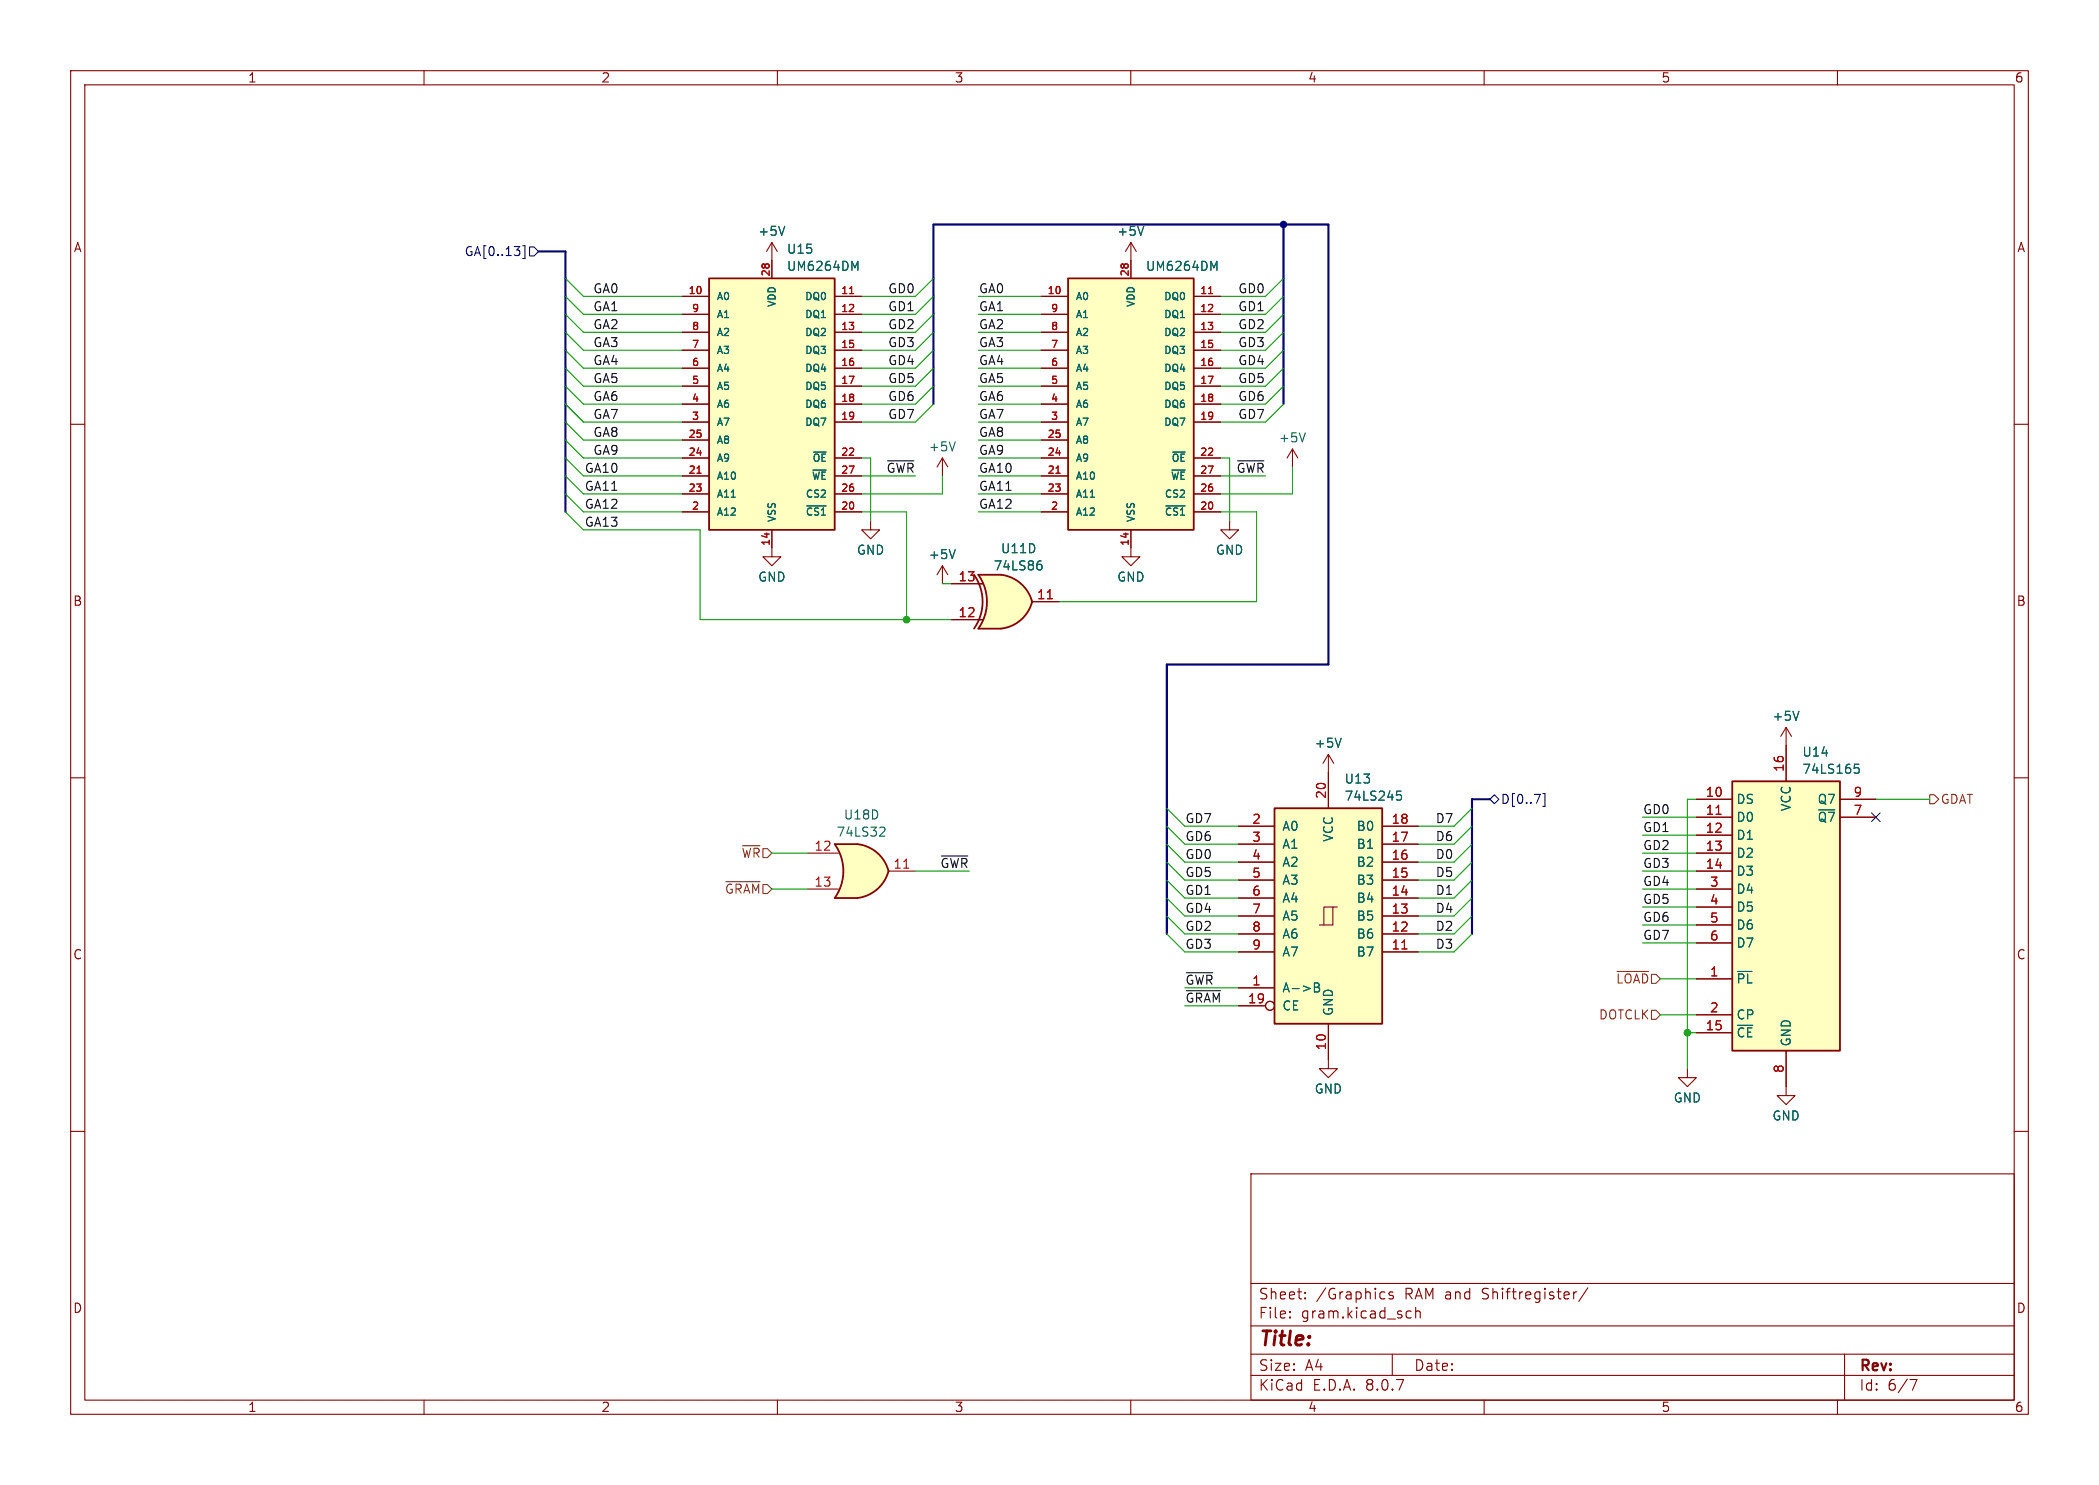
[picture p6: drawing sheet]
<svg xmlns="http://www.w3.org/2000/svg" width="297mm" height="210mm" viewBox="0 0 297 210" stroke-linecap="round" stroke-linejoin="round" font-family="sans-serif">
<g fill="none" stroke="#840000" stroke-width=".15">
<path d="M10 10h277v190h-277zM12 12h273v186h-273zM60 10v2M110 10v2M160 10v2M210 10v2M260 10v2M10 60h2M174 73.7v1.2h1.3l-1.3 1.3-1.3-1.3h1.3M285 60h2M10 110h2M285 110h2"/>
<path d="M10 160h2M177 166h108v32h-108zM285 160h2M60 198v2M110 198v2M160 198v2M177 194.5h108M177 191.5h108M177 187.5h108M177 181.5h108M182.5 186.3h.1l-.1 .1M182.5 186.3v.1"/>
<path d="M182.5 185.5v.1M182.5 185.5h.1l-.1 .1M184.7 183.6v.1M184.7 183.6h-.1l.1 .1M184.7 182.8v.1M184.7 182.8h-.1l.1 .1M195.8 182.7l.2 .1M196 183.6l-.2 .1M197 191.5v3M197.1 182.8l-.4-.1-.2 .2 .1 .2 .5 .2 .1 .1-.1 .2-.1 .1-.5-.1M199.2 185.4l.5 .1M199.7 186.3l-.5 .1"/>
<path d="M200.3 185.5a.37 .37 0 0 1 .7 .1v.8M200.3 184.9v1.5M210 198v2M222.7 182.7v1M223.1 182.7l-.3 .1-.1 .2M224.7 182.1l-1.3 2M260 198v2M261 191.5v6.5M270.2 195.1h1l-.6 1.5"/>
</g>
<path d="M180.3 114.3h15.3v30.5h-15.3z" fill="#ffffc2"/>
<g fill="none" stroke="#840000" stroke-width=".15">
<path d="M175.3 119.4h5M175.3 116.8h5M188 109.2v5.1M195.6 119.4h5.1M195.6 116.8h5.1M175.3 139.7h5M175.3 134.6h5M175.3 132.1h5M175.3 129.5h5M175.3 127h5M175.3 124.5h5M175.3 121.9h5"/>
<path d="M188.6 128.3h-1.3v2.5M189.2 128.3h-.6v2.5h-1.9M195.6 134.6h5.1M195.6 132.1h5.1M195.6 129.5h5.1M195.6 127h5.1M195.6 124.5h5.1M195.6 121.9h5.1M175.3 142.2h3.8M188 144.8v6.3h1.2l-1.2 1.3-1.3-1.3h1.3M238.8 151.1v1.3h1.2l-1.2 1.3-1.3-1.3h1.3M252.7 153.7v1.2h1.3l-1.3 1.3-1.2-1.3h1.2"/>
<circle cx="179.7" cy="142.2" r=".63"/>
</g>
<path d="M180.3 114.3h15.3v30.5h-15.3z" fill="none" stroke="#840000" stroke-width=".25"/>
<path d="M197.6 111.9h.6M197.8 112.4h.3l.2 .2v.3l-.1 .2-.4 .1M186 139h.4l.2 .1 .1 .3-.3 .2a.34 .34 0 0 1 .3 .3 .34 .34 0 0 1-.2 .4h-.5zM186 139.6h.4" fill="none" stroke="#006464" stroke-width=".15"/>
<path d="M198.4 134.2h.7" fill="none" stroke="#a90000" stroke-width=".15"/>
<path d="M245.1 110.5h15.2v38.1h-15.2z" fill="#ffffc2"/>
<path d="M245.1 110.5h15.2v38.1h-15.2z" fill="none" stroke="#840000" stroke-width=".25"/>
<g fill="none" stroke="#840000" stroke-width=".15">
<path d="M240 113h5.1M240 115.6h5.1M240 118.1h5.1M252.7 105.4v5.1M260.3 113h5.1M260.3 115.6h5.1M240 138.4h5.1M240 120.7h5.1M240 123.2h5.1M240 125.7h5.1M240 128.3h5.1M240 130.8h5.1"/>
<path d="M240 133.4h5.1M240 146.1h5.1M240 143.5h5.1M252.7 148.6v5.1"/>
</g>
<path d="M262.4 108.1h.6M262.5 108.6h.3l.3 .2v.3l-.1 .2h-.5M245.8 137.4h2.1" fill="none" stroke="#006464" stroke-width=".15"/>
<path d="M242.8 115.2h.7" fill="none" stroke="#a90000" stroke-width=".15"/>
<path d="M120.7 121.8l5 1.4a5.2 5.2 0 0 1-4.4 3.8z" fill="#ffffc2" stroke="#ffffc2" stroke-width=".14"/>
<path d="M118.1 119.4h3.2M118.1 127h3.2" fill="none" stroke="#ffffc2" stroke-width=".14"/>
<path d="M118.1 119.4h3.2v7.6h-3.2a6.7 6.7 0 0 0 0-7.6z" fill="#ffffc2"/>
<path d="M121.3 119.4a5.1 5.1 0 0 1 4.4 3.8l-4.9 1.3z" fill="#ffffc2" stroke="#ffffc2" stroke-width=".14"/>
<path d="M118.1 119.4h3.2a5.1 5.1 0 0 1 4.4 3.8 5.2 5.2 0 0 1-4.4 3.8h-3.2a6.6 6.6 0 0 0 0-7.6z" fill="none" stroke="#840000" stroke-width=".25"/>
<path d="M109.2 77.5v1.2h1.3l-1.3 1.3-1.3-1.3h1.3M123.2 73.7v1.2h1.3l-1.3 1.3-1.3-1.3h1.3M133.3 64.8l-.7 1.2M133.3 64.8v2.5M133.3 64.8l.8 1.2M252.7 102.9l-.7 1.2M252.7 102.9v2.5M252.7 102.9l.8 1.2M114.3 120.7h4.3M114.3 125.7h4.3M125.7 123.2h3.8" fill="none" stroke="#840000" stroke-width=".15"/>
<path d="M127.9 122.8h.7" fill="none" stroke="#a90000" stroke-width=".15"/>
<path d="M135.2 62.5l-.5 1.3M124.7 117h.4l.1 .3v.2l-.8 .7h.8M254.5 100.6l-.4 1.3" fill="none" stroke="#006464" stroke-width=".15"/>
<path d="M100.3 39.4h17.8v35.5h-17.8z" fill="#ffffc2"/>
<path d="M100.3 39.4h17.8v35.5h-17.8z" fill="none" stroke="#840000" stroke-width=".25"/>
<g fill="none" stroke="#840000" stroke-width=".15">
<path d="M109.2 34.3v5.1M109.2 34.3l-.7 1.3M109.2 34.3l.8 1.3M96.5 41.9h3.8M96.5 44.5h3.8M96.5 47h3.8M96.5 49.5h3.8M96.5 52.1h3.8M96.5 54.6h3.8M96.5 57.2h3.8M96.5 59.7h3.8M118.1 41.9h3.8"/>
<path d="M118.1 44.5h3.8M118.1 47h3.8M118.1 49.5h3.8M118.1 52.1h3.8M118.1 54.6h3.8M118.1 57.2h3.8M118.1 59.7h3.8M96.5 72.4h3.8M96.5 67.3h3.8M96.5 64.8h3.8M96.5 69.9h3.8M96.5 62.2h3.8"/>
<path d="M109.2 74.9v2.6M118.1 72.4h3.8M118.1 67.3h3.8M118.1 64.8h3.8M118.1 69.9h3.8M133.3 80l-.7 1.3M133.3 80v2.6M133.3 80l.8 1.3M188 106.7l-.8 1.3M188 106.7v2.5M188 106.7l.7 1.3"/>
</g>
<path d="M120.2 41.5h.6M98.6 66.9h.6" fill="none" stroke="#a90000" stroke-width=".15"/>
<path d="M111 32l-.4 1.3M121 37.9l.4-.9v1.2M114.1 71.6h2.8M115 66.5h1.9M115.1 63.9h1.8M135.2 77.7l-.5 1.3M189.8 104.4l-.4 1.3" fill="none" stroke="#006464" stroke-width=".15"/>
<path d="M141.6 81.3a5.2 5.2 0 0 1 4.4 3.8l-5 1.3z" fill="#ffffc2" stroke="#ffffc2" stroke-width=".14"/>
<path d="M138.4 81.3h3.2M138.4 88.9h3.2" fill="none" stroke="#ffffc2" stroke-width=".14"/>
<path d="M138.4 81.3h3.2v7.6h-3.2a6.6 6.6 0 0 0 0-7.6z" fill="#ffffc2"/>
<path d="M141.1 83.8l4.9 1.3a5.1 5.1 0 0 1-4.4 3.8z" fill="#ffffc2" stroke="#ffffc2" stroke-width=".14"/>
<path d="M137.8 81.3a6.6 6.6 0 0 1 0 7.6M141.6 81.3h-3.2a6.6 6.6 0 0 1 0 7.6h3.2M141.6 81.3a5.2 5.2 0 0 1 4.4 3.8 5.1 5.1 0 0 1-4.4 3.8" fill="none" stroke="#840000" stroke-width=".25"/>
<path d="M160 34.3l-.7 1.3M160 34.3v2.5M160 34.3l.8 1.3M182.9 63.5l-.8 1.3M182.9 63.5v2.5M182.9 63.5l.7 1.3M134.6 82.6h4.5M134.6 87.6h4.5M146 85.1h3.9" fill="none" stroke="#840000" stroke-width=".15"/>
<path d="M148.2 84.7h.7" fill="none" stroke="#a90000" stroke-width=".15"/>
<path d="M161.8 32l-.4 1.3M147 79.8h.2l.2 .2v.5l-.4 .1M147.1 79.3h.2M184.7 61.2l-.4 1.3" fill="none" stroke="#006464" stroke-width=".15"/>
<path d="M151.1 39.4h17.8v35.5h-17.8z" fill="#ffffc2"/>
<path d="M151.1 39.4h17.8v35.5h-17.8z" fill="none" stroke="#840000" stroke-width=".25"/>
<g fill="none" stroke="#840000" stroke-width=".15">
<path d="M109.2 36.8v2.6M160 36.8v2.6M96.5 41.9h3.8M96.5 44.5h3.8M96.5 47h3.8M96.5 49.5h3.8M96.5 52.1h3.8M96.5 54.6h3.8M96.5 57.2h3.8M96.5 59.7h3.8M118.1 41.9h3.8M118.1 44.5h3.8"/>
<path d="M118.1 47h3.8M118.1 49.5h3.8M118.1 52.1h3.8M118.1 54.6h3.8M118.1 57.2h3.8M118.1 59.7h3.8M147.3 41.9h3.8M147.3 44.5h3.8M147.3 47h3.8M147.3 49.5h3.8M147.3 52.1h3.8M147.3 54.6h3.8"/>
<path d="M147.3 57.2h3.8M147.3 59.7h3.8M168.9 41.9h3.8M168.9 44.5h3.8M168.9 47h3.8M168.9 49.5h3.8M168.9 52.1h3.8M168.9 54.6h3.8M168.9 57.2h3.8M168.9 59.7h3.8M96.5 72.4h3.8M96.5 67.3h3.8"/>
<path d="M96.5 64.8h3.8M96.5 69.9h3.8M96.5 62.2h3.8M109.2 74.9v2.6M118.1 72.4h3.8M118.1 67.3h3.8M118.1 64.8h3.8M118.1 69.9h3.8M147.3 72.4h3.8M147.3 67.3h3.8M147.3 64.8h3.8M147.3 69.9h3.8"/>
<path d="M147.3 62.2h3.8M160 74.9v3.8h1.3l-1.3 1.3-1.3-1.3h1.3M168.9 72.4h3.8M168.9 67.3h3.8M168.9 64.8h3.8M168.9 69.9h3.8M134.6 87.6h4.5M134.6 82.6h4.5M146 85.1h3.9M175.3 119.4h5M175.3 116.8h5M188 109.2v5.1"/>
<path d="M195.6 119.4h5.1M195.6 116.8h5.1M240 113h5.1M240 115.6h5.1M240 118.1h5.1M252.7 105.4v5.1M260.3 113h5.1M260.3 115.6h5.1M175.3 139.7h5M175.3 134.6h5M175.3 132.1h5M175.3 129.5h5"/>
<path d="M175.3 127h5M175.3 124.5h5M175.3 121.9h5M195.6 134.6h5.1M195.6 132.1h5.1M195.6 129.5h5.1M195.6 127h5.1M195.6 124.5h5.1M195.6 121.9h5.1M240 138.4h5.1M240 120.7h5.1M240 123.2h5.1"/>
<path d="M240 125.7h5.1M240 128.3h5.1M240 130.8h5.1M240 133.4h5.1M175.3 142.2h3.8M188 144.8v5.1M240 146.1h5.1M240 143.5h5.1M252.7 148.6v5.1"/>
<circle cx="179.7" cy="142.2" r=".63"/>
</g>
<path d="M120.2 41.5h.6M171 41.5h.6M98.6 66.9h.6M149.4 66.9h.6M148.2 84.7h.7M242.8 115.2h.7M198.4 134.2h.7" fill="none" stroke="#a90000" stroke-width=".15"/>
<g fill="none" stroke="#006464" stroke-width=".15">
<path d="M111 32l-.4 1.3M121 37.9l.4-.9v1.2M161.8 32l-.4 1.3M171.8 37.9l.4-.9v1.2M114.1 71.6h2.8M115 66.5h1.9M115.1 63.9h1.8M135.2 77.7l-.5 1.3M147 79.8h.2l.2 .2v.5l-.4 .1M147.1 79.3h.2M164.9 71.6h2.8M165.8 66.5h1.9"/>
<path d="M165.9 63.9h1.8M189.8 104.4l-.4 1.3M197.6 111.9h.6M197.8 112.4h.3l.2 .2v.3l-.1 .2-.4 .1M254.5 100.6l-.4 1.3M262.4 108.1h.6M262.5 108.6h.3l.3 .2v.3l-.1 .2h-.5M186 139h.4l.2 .1 .1 .3-.3 .2a.34 .34 0 0 1 .3 .3 .34 .34 0 0 1-.2 .4h-.5zM186 139.6h.4M245.8 137.4h2.1"/>
</g>
<path d="M105.1 119.6h2.4M273 112.4h.7l.6 .6-.6 .7h-.7zM102.7 124.7h4.8M228.8 137.4h4.5M233.7 142.9h.6l.6 .6-.6 .6h-.6z" fill="none" stroke="#725600" stroke-width=".15"/>
<path d="M74 34.7h.3v1.9h-.3M74.9 34.9h.7l.6 .7-.6 .6h-.7zM210.8 113l.7-.6 .6 .6-.6 .7zM218.3 112.2h.3v1.8h-.3M264.8 115l1.2 1.2M266 115l-1.2 1.2" fill="none" stroke="#000084" stroke-width=".15"/>
<path d="M125.6 65.2h3.7M175.1 65.2h3.7M133.2 121.1h3.7M167.9 137.6h3.7M167.9 140.1h4.8" fill="none" stroke="#0f0f0f" stroke-width=".15"/>
<path d="M76.2 35.6h3.8v36.8M181.6 31.8v25.4M132.1 57.2v-25.4h55.9v62.2h-22.9v38.1M210.8 113h-2.5v19.1" fill="none" stroke="#000084" stroke-width=".3"/>
<g fill="none" stroke="#009600" stroke-width=".15">
<path d="M80 39.4l2.5 2.5h14M132.1 39.4l-2.6 2.5h-7.6M181.6 39.4l-2.5 2.5h-6.4M80 44.5l2.5 2.5h14M80 47l2.5 2.5h14M80 41.9l2.5 2.6h14M80 49.5l2.5 2.6h14M80 57.2l2.5 2.5h14M80 59.7l2.5 2.5h14M80 52.1l2.5 2.5h14M80 54.6l2.5 2.6h14M132.1 44.5l-2.6 2.5h-7.6"/>
<path d="M132.1 47l-2.6 2.5h-7.6M132.1 41.9l-2.6 2.6h-7.6M132.1 49.5l-2.6 2.6h-7.6M132.1 57.2l-2.6 2.5h-7.6M132.1 52.1l-2.6 2.5h-7.6M132.1 54.6l-2.6 2.6h-7.6M138.4 47h8.9M138.4 49.5h8.9M138.4 41.9h8.9M138.4 44.5h8.9M138.4 52.1h8.9M138.4 59.7h8.9"/>
<path d="M138.4 54.6h8.9M138.4 57.2h8.9M181.6 44.5l-2.5 2.5h-6.4M181.6 47l-2.5 2.5h-6.4M181.6 41.9l-2.5 2.6h-6.4M181.6 49.5l-2.5 2.6h-6.4M181.6 57.2l-2.5 2.5h-6.4M181.6 52.1l-2.5 2.5h-6.4M181.6 54.6l-2.5 2.6h-6.4M80 72.4l2.5 2.5h16.6v12.7h35.5M80 64.8l2.5 2.5h14M80 67.3l2.5 2.6h14"/>
<path d="M80 69.9l2.5 2.5h14M80 62.2l2.5 2.6h14M121.9 72.4h6.4v15.2M121.9 67.3h7.6M121.9 64.8h1.3v8.9M133.3 67.3v2.6h-11.4M138.4 67.3h8.9M138.4 69.9h8.9M138.4 72.4h8.9M138.4 64.8h8.9M138.4 62.2h8.9M172.7 72.4h5.1v12.7h-27.9"/>
<path d="M172.7 67.3h6.4M172.7 64.8h1.3v8.9M182.9 66v3.9h-10.2M133.3 82.6h1.3M165.1 119.4l2.5 2.5h7.7M165.1 114.3l2.5 2.5h7.7M165.1 116.8l2.5 2.6h7.7M208.3 119.4l-2.6 2.5h-5M208.3 114.3l-2.6 2.5h-5M208.3 116.8l-2.6 2.6h-5M232.4 118.1h7.6M232.4 115.6h7.6"/>
<path d="M240 113h-1.2v38.1M265.4 113h7.6M109.2 120.7h5.1M109.2 125.7h5.1M129.5 123.2h7.7M165.1 127l2.5 2.5h7.7M165.1 124.5l2.5 2.5h7.7M165.1 132.1l2.5 2.5h7.7M165.1 129.5l2.5 2.6h7.7M165.1 121.9l2.5 2.6h7.7M167.6 139.7h7.7M208.3 127l-2.6 2.5h-5"/>
<path d="M208.3 124.5l-2.6 2.5h-5M208.3 132.1l-2.6 2.5h-5M208.3 129.5l-2.6 2.6h-5M208.3 121.9l-2.6 2.6h-5M232.4 120.7h7.6M232.4 128.3h7.6M232.4 125.7h7.6M232.4 130.8h7.6M232.4 133.4h7.6M232.4 123.2h7.6M234.9 138.4h5.1M167.6 142.2h7.7"/>
<path d="M234.9 143.5h5.1M238.8 146.1h1.2"/>
</g>
<g fill="#009600" stroke="#009600" stroke-width=".15">
<circle cx="238.8" cy="146.1" r=".46"/>
<circle cx="128.3" cy="87.6" r=".46"/>
</g>
<circle cx="181.6" cy="31.8" r=".46" fill="#000084" stroke="#000084" stroke-width=".15"/>
<text font-size="2.8" fill="#840000" x="178" y="190.9">Title:</text>
<g font-size="2.1" fill="#840000">
<text x="178" y="184">Sheet:</text>
<text x="186.2" y="184">/Graphics</text>
<text x="198.8" y="184">RAM and</text>
<text x="210" y="184">Shiftregister/</text>
<text x="178" y="186.7">File:</text>
<text x="184.1" y="186.7">gram.kicad_sch</text>
<text x="178" y="196.9">KiCad</text>
<text x="178" y="194.1">Size:</text>
<text x="184.7" y="194.1">A4</text>
<text x="185.7" y="196.9">E.D.A.</text>
<text x="193.3" y="196.9">8.0.7</text>
<text x="200" y="194.1">Date:</text>
<text x="263" y="194.3">Rev:</text>
<text x="263" y="196.9">Id:</text>
<text x="267.1" y="196.9">6/7</text>
</g>
<g font-size="1.8" fill="#840000">
<text x="35" y="11.9">1</text>
<text x="85" y="11.9">2</text>
<text x="135" y="11.9">3</text>
<text x="185" y="11.9">4</text>
<text x="235" y="11.9">5</text>
<text x="285" y="11.9">6</text>
<text x="10.3" y="35.9">A</text>
<text x="285.3" y="35.9">A</text>
<text x="10.3" y="85.9">B</text>
<text x="285.3" y="85.9">B</text>
<text x="10.3" y="135.9">C</text>
<text x="285.3" y="135.9">C</text>
<text x="10.3" y="185.9">D</text>
<text x="285.3" y="185.9">D</text>
<text x="35" y="199.9">1</text>
<text x="85" y="199.9">2</text>
<text x="135" y="199.9">3</text>
<text x="185" y="199.9">4</text>
<text x="235" y="199.9">5</text>
<text x="285" y="199.9">6</text>
</g>
<g font-size="1.8" fill="#006464">
<text x="107.2" y="33.6">+5V</text>
<text x="158" y="33.6">+5V</text>
<text x="111.2" y="36.1">U15</text>
<text x="111.2" y="38.5">UM6264DM</text>
<text x="162" y="38.5">UM6264DM</text>
<text x="131.3" y="64">+5V</text>
<text x="180.8" y="62.8">+5V</text>
<text x="107.2" y="82.5">GND</text>
<text x="121.2" y="78.7">GND</text>
<text x="131.3" y="79.3">+5V</text>
<text x="140.5" y="80.9">74LS86</text>
<text x="141.5" y="78.4">U11D</text>
<text x="158" y="82.5">GND</text>
<text x="172" y="78.7">GND</text>
<text x="185.9" y="106">+5V</text>
<text x="250.7" y="102.1">+5V</text>
<text x="254.9" y="107.2">U14</text>
<text x="190.2" y="111">U13</text>
<text x="190.2" y="113.4">74LS245</text>
<text x="245.6" y="113.9">DS</text>
<text x="254.9" y="109.6">74LS165</text>
<text x="257.1" y="113.9">Q7</text>
<text x="118.3" y="118.5">74LS32</text>
<text x="119.3" y="116.1">U18D</text>
<text x="181.4" y="117.7">A0</text>
<text x="188.8" y="119.1" transform="rotate(-90 188.8 119.1)">VCC</text>
<text x="191.9" y="117.7">B0</text>
<text x="245.6" y="116.4">D0</text>
<text x="245.6" y="119">D1</text>
<text x="253.6" y="114.8" transform="rotate(-90 253.6 114.8)">VCC</text>
<text x="257.1" y="116.4">~{Q7}</text>
<text x="181.4" y="120.2">A1</text>
<text x="181.4" y="122.8">A2</text>
<text x="181.4" y="125.3">A3</text>
<text x="191.9" y="125.3">B3</text>
<text x="191.9" y="122.8">B2</text>
<text x="191.9" y="120.2">B1</text>
<text x="245.6" y="121.5">D2</text>
<text x="245.6" y="124.1">D3</text>
<text x="181.4" y="127.9">A4</text>
<text x="181.4" y="130.4">A5</text>
<text x="191.9" y="130.4">B5</text>
<text x="191.9" y="127.9">B4</text>
<text x="245.6" y="126.6">D4</text>
<text x="245.6" y="129.1">D5</text>
<text x="245.6" y="131.7">D6</text>
<text x="181.4" y="132.9">A6</text>
<text x="181.4" y="135.5">A7</text>
<text x="191.9" y="135.5">B7</text>
<text x="191.9" y="132.9">B6</text>
<text x="245.6" y="134.2">D7</text>
<text x="181.4" y="140.6">A-&gt;B</text>
<text x="181.4" y="143.1">CE</text>
<text x="188.8" y="143.8" transform="rotate(-90 188.8 143.8)">GND</text>
<text x="245.6" y="139.3">~{PL}</text>
<text x="245.6" y="146.9">~{CE}</text>
<text x="245.6" y="144.4">CP</text>
<text x="253.6" y="148.1" transform="rotate(-90 253.6 148.1)">GND</text>
<text x="185.9" y="154.9">GND</text>
<text x="236.7" y="156.1">GND</text>
<text x="250.7" y="158.7">GND</text>
</g>
<g font-size="1.8" fill="#000084">
<text x="65.6" y="36.4">GA[0..13]</text>
<text x="212.3" y="113.9">D[0..7]</text>
</g>
<g font-size="1.8" fill="#0f0f0f">
<text x="83.9" y="41.6">GA0</text>
<text x="125.6" y="41.6">GD0</text>
<text x="138.4" y="41.6">GA0</text>
<text x="175.1" y="41.6">GD0</text>
<text x="83.9" y="46.6">GA2</text>
<text x="83.9" y="44.1">GA1</text>
<text x="125.6" y="44.1">GD1</text>
<text x="125.6" y="46.6">GD2</text>
<text x="138.4" y="44.1">GA1</text>
<text x="138.4" y="46.6">GA2</text>
<text x="175.1" y="44.1">GD1</text>
<text x="175.1" y="46.6">GD2</text>
<text x="83.9" y="49.2">GA3</text>
<text x="83.9" y="51.7">GA4</text>
<text x="125.6" y="51.7">GD4</text>
<text x="125.6" y="49.2">GD3</text>
<text x="138.4" y="51.7">GA4</text>
<text x="138.4" y="49.2">GA3</text>
<text x="175.1" y="49.2">GD3</text>
<text x="175.1" y="51.7">GD4</text>
<text x="83.9" y="59.3">GA7</text>
<text x="83.9" y="56.8">GA6</text>
<text x="83.9" y="54.3">GA5</text>
<text x="125.6" y="59.3">GD7</text>
<text x="125.6" y="56.8">GD6</text>
<text x="125.6" y="54.3">GD5</text>
<text x="138.4" y="54.3">GA5</text>
<text x="138.4" y="56.8">GA6</text>
<text x="138.4" y="59.3">GA7</text>
<text x="175.1" y="59.3">GD7</text>
<text x="175.1" y="56.8">GD6</text>
<text x="175.1" y="54.3">GD5</text>
<text x="83.9" y="61.9">GA8</text>
<text x="83.9" y="64.4">GA9</text>
<text x="138.4" y="64.4">GA9</text>
<text x="138.4" y="61.9">GA8</text>
<text x="82.6" y="69.5">GA11</text>
<text x="82.6" y="67">GA10</text>
<text x="125.3" y="67">~{GWR}</text>
<text x="138.4" y="67">GA10</text>
<text x="138.4" y="69.5">GA11</text>
<text x="174.9" y="67">~{GWR}</text>
<text x="82.6" y="72">GA12</text>
<text x="82.6" y="74.6">GA13</text>
<text x="138.4" y="72">GA12</text>
<text x="167.6" y="116.5">GD7</text>
<text x="167.6" y="119">GD6</text>
<text x="203.1" y="119">D6</text>
<text x="203.1" y="116.5">D7</text>
<text x="232.4" y="115.2">GD0</text>
<text x="232.4" y="117.8">GD1</text>
<text x="133" y="122.8">~{GWR}</text>
<text x="167.6" y="121.6">GD0</text>
<text x="167.6" y="124.1">GD5</text>
<text x="203.1" y="121.6">D0</text>
<text x="203.1" y="124.1">D5</text>
<text x="232.4" y="122.8">GD3</text>
<text x="232.4" y="125.4">GD4</text>
<text x="232.4" y="120.3">GD2</text>
<text x="167.6" y="126.7">GD1</text>
<text x="167.6" y="129.2">GD4</text>
<text x="167.6" y="131.7">GD2</text>
<text x="203.1" y="126.7">D1</text>
<text x="203.1" y="131.7">D2</text>
<text x="203.1" y="129.2">D4</text>
<text x="232.4" y="130.5">GD6</text>
<text x="232.4" y="127.9">GD5</text>
<text x="167.6" y="134.3">GD3</text>
<text x="203.1" y="134.3">D3</text>
<text x="232.4" y="133">GD7</text>
<text x="167.6" y="141.9">~{GRAM}</text>
<text x="167.6" y="139.4">~{GWR}</text>
</g>
<g font-size="1.8" fill="#a90000">
<text x="135.5" y="82.3">13</text>
<text x="135.5" y="87.4">12</text>
<text x="146.6" y="84.8">11</text>
<text x="187.7" y="113.1" transform="rotate(-90 187.7 113.1)">20</text>
<text x="241.3" y="112.8">10</text>
<text x="252.5" y="109.3" transform="rotate(-90 252.5 109.3)">16</text>
<text x="262.2" y="112.8">9</text>
<text x="177.1" y="116.6">2</text>
<text x="177.1" y="119.1">3</text>
<text x="196.8" y="119.1">17</text>
<text x="196.8" y="116.6">18</text>
<text x="241.3" y="115.3">11</text>
<text x="241.3" y="117.9">12</text>
<text x="262.2" y="115.3">7</text>
<text x="115.1" y="120.4">12</text>
<text x="115.1" y="125.5">13</text>
<text x="126.3" y="122.9">11</text>
<text x="177.1" y="121.7">4</text>
<text x="177.1" y="124.2">5</text>
<text x="196.8" y="124.2">15</text>
<text x="196.8" y="121.7">16</text>
<text x="241.3" y="120.4">13</text>
<text x="241.3" y="122.9">14</text>
<text x="241.9" y="125.5">3</text>
<text x="177.1" y="126.7">6</text>
<text x="177.1" y="129.3">7</text>
<text x="177.1" y="131.8">8</text>
<text x="196.8" y="131.8">12</text>
<text x="196.8" y="129.3">13</text>
<text x="196.8" y="126.7">14</text>
<text x="241.9" y="128">4</text>
<text x="241.9" y="130.6">5</text>
<text x="177.1" y="134.4">9</text>
<text x="196.8" y="134.4">11</text>
<text x="241.9" y="133.1">6</text>
<text x="176.5" y="142">19</text>
<text x="177.1" y="139.4">1</text>
<text x="241.9" y="138.2">1</text>
<text x="241.9" y="143.3">2</text>
<text x="187.7" y="148.6" transform="rotate(-90 187.7 148.6)">10</text>
<text x="241.3" y="145.8">15</text>
<text x="252.5" y="151.8" transform="rotate(-90 252.5 151.8)">8</text>
</g>
<g font-size="1.8" fill="#725600">
<text x="274.5" y="113.9">GDAT</text>
<text x="104.8" y="121.5">~{WR}</text>
<text x="102.5" y="126.6">~{GRAM}</text>
<text x="228.6" y="139.3">~{LOAD}</text>
<text x="226.2" y="144.4">DOTCLK</text>
</g>
<g font-size="1.4" fill="#a90000">
<text x="97.3" y="41.7">10</text>
<text x="109" y="39.2" transform="rotate(-90 109 39.2)">28</text>
<text x="118.9" y="41.7">11</text>
<text x="148.1" y="41.7">10</text>
<text x="159.8" y="39.2" transform="rotate(-90 159.8 39.2)">28</text>
<text x="169.7" y="41.7">11</text>
<text x="97.8" y="46.7">8</text>
<text x="97.8" y="44.2">9</text>
<text x="118.9" y="44.2">12</text>
<text x="118.9" y="46.7">13</text>
<text x="148.6" y="46.7">8</text>
<text x="148.6" y="44.2">9</text>
<text x="169.7" y="44.2">12</text>
<text x="169.7" y="46.7">13</text>
<text x="97.8" y="51.8">6</text>
<text x="97.8" y="49.3">7</text>
<text x="118.9" y="49.3">15</text>
<text x="118.9" y="51.8">16</text>
<text x="148.6" y="51.8">6</text>
<text x="148.6" y="49.3">7</text>
<text x="169.7" y="49.3">15</text>
<text x="169.7" y="51.8">16</text>
<text x="97.8" y="59.4">3</text>
<text x="97.8" y="56.9">4</text>
<text x="97.8" y="54.4">5</text>
<text x="118.9" y="54.4">17</text>
<text x="118.9" y="56.9">18</text>
<text x="118.9" y="59.4">19</text>
<text x="148.6" y="59.4">3</text>
<text x="148.6" y="56.9">4</text>
<text x="148.6" y="54.4">5</text>
<text x="169.7" y="54.4">17</text>
<text x="169.7" y="56.9">18</text>
<text x="169.7" y="59.4">19</text>
<text x="97.3" y="64.5">24</text>
<text x="97.3" y="62">25</text>
<text x="118.9" y="64.5">22</text>
<text x="148.1" y="64.5">24</text>
<text x="148.1" y="62">25</text>
<text x="169.7" y="64.5">22</text>
<text x="97.3" y="67.1">21</text>
<text x="97.3" y="69.6">23</text>
<text x="118.9" y="69.6">26</text>
<text x="118.9" y="67.1">27</text>
<text x="148.1" y="67.1">21</text>
<text x="148.1" y="69.6">23</text>
<text x="169.7" y="69.6">26</text>
<text x="169.7" y="67.1">27</text>
<text x="97.8" y="72.1">2</text>
<text x="109" y="77.3" transform="rotate(-90 109 77.3)">14</text>
<text x="118.9" y="72.1">20</text>
<text x="148.6" y="72.1">2</text>
<text x="159.8" y="77.3" transform="rotate(-90 159.8 77.3)">14</text>
<text x="169.7" y="72.1">20</text>
</g>
<g font-size="1.4" fill="#006464">
<text x="101.3" y="42.6">A0</text>
<text x="101.3" y="47.7">A2</text>
<text x="101.3" y="45.2">A1</text>
<text x="110" y="43.5" transform="rotate(-90 110 43.5)">VDD</text>
<text x="113.8" y="42.6">DQ0</text>
<text x="113.8" y="45.2">DQ1</text>
<text x="113.8" y="47.7">DQ2</text>
<text x="152.1" y="42.6">A0</text>
<text x="152.1" y="47.7">A2</text>
<text x="152.1" y="45.2">A1</text>
<text x="160.8" y="43.5" transform="rotate(-90 160.8 43.5)">VDD</text>
<text x="164.6" y="42.6">DQ0</text>
<text x="164.6" y="45.2">DQ1</text>
<text x="164.6" y="47.7">DQ2</text>
<text x="101.3" y="52.8">A4</text>
<text x="101.3" y="50.3">A3</text>
<text x="113.8" y="50.3">DQ3</text>
<text x="113.8" y="52.8">DQ4</text>
<text x="152.1" y="52.8">A4</text>
<text x="152.1" y="50.3">A3</text>
<text x="164.6" y="50.3">DQ3</text>
<text x="164.6" y="52.8">DQ4</text>
<text x="101.3" y="57.9">A6</text>
<text x="101.3" y="55.3">A5</text>
<text x="113.8" y="55.3">DQ5</text>
<text x="113.8" y="57.9">DQ6</text>
<text x="152.1" y="57.9">A6</text>
<text x="152.1" y="55.3">A5</text>
<text x="164.6" y="55.3">DQ5</text>
<text x="164.6" y="57.9">DQ6</text>
<text x="101.3" y="65.5">A9</text>
<text x="101.3" y="63">A8</text>
<text x="101.3" y="60.4">A7</text>
<text x="113.8" y="60.4">DQ7</text>
<text x="114.9" y="65.5">~{OE}</text>
<text x="152.1" y="65.5">A9</text>
<text x="152.1" y="63">A8</text>
<text x="152.1" y="60.4">A7</text>
<text x="164.6" y="60.4">DQ7</text>
<text x="165.7" y="65.5">~{OE}</text>
<text x="101.3" y="68">A10</text>
<text x="101.3" y="70.6">A11</text>
<text x="113.9" y="70.6">CS2</text>
<text x="114.8" y="68">~{WE}</text>
<text x="152.1" y="68">A10</text>
<text x="152.1" y="70.6">A11</text>
<text x="164.7" y="70.6">CS2</text>
<text x="165.6" y="68">~{WE}</text>
<text x="101.3" y="73.1">A12</text>
<text x="110" y="73.9" transform="rotate(-90 110 73.9)">VSS</text>
<text x="113.9" y="73.1">~{CS1}</text>
<text x="152.1" y="73.1">A12</text>
<text x="160.8" y="73.9" transform="rotate(-90 160.8 73.9)">VSS</text>
<text x="164.7" y="73.1">~{CS1}</text>
</g>
</svg>
